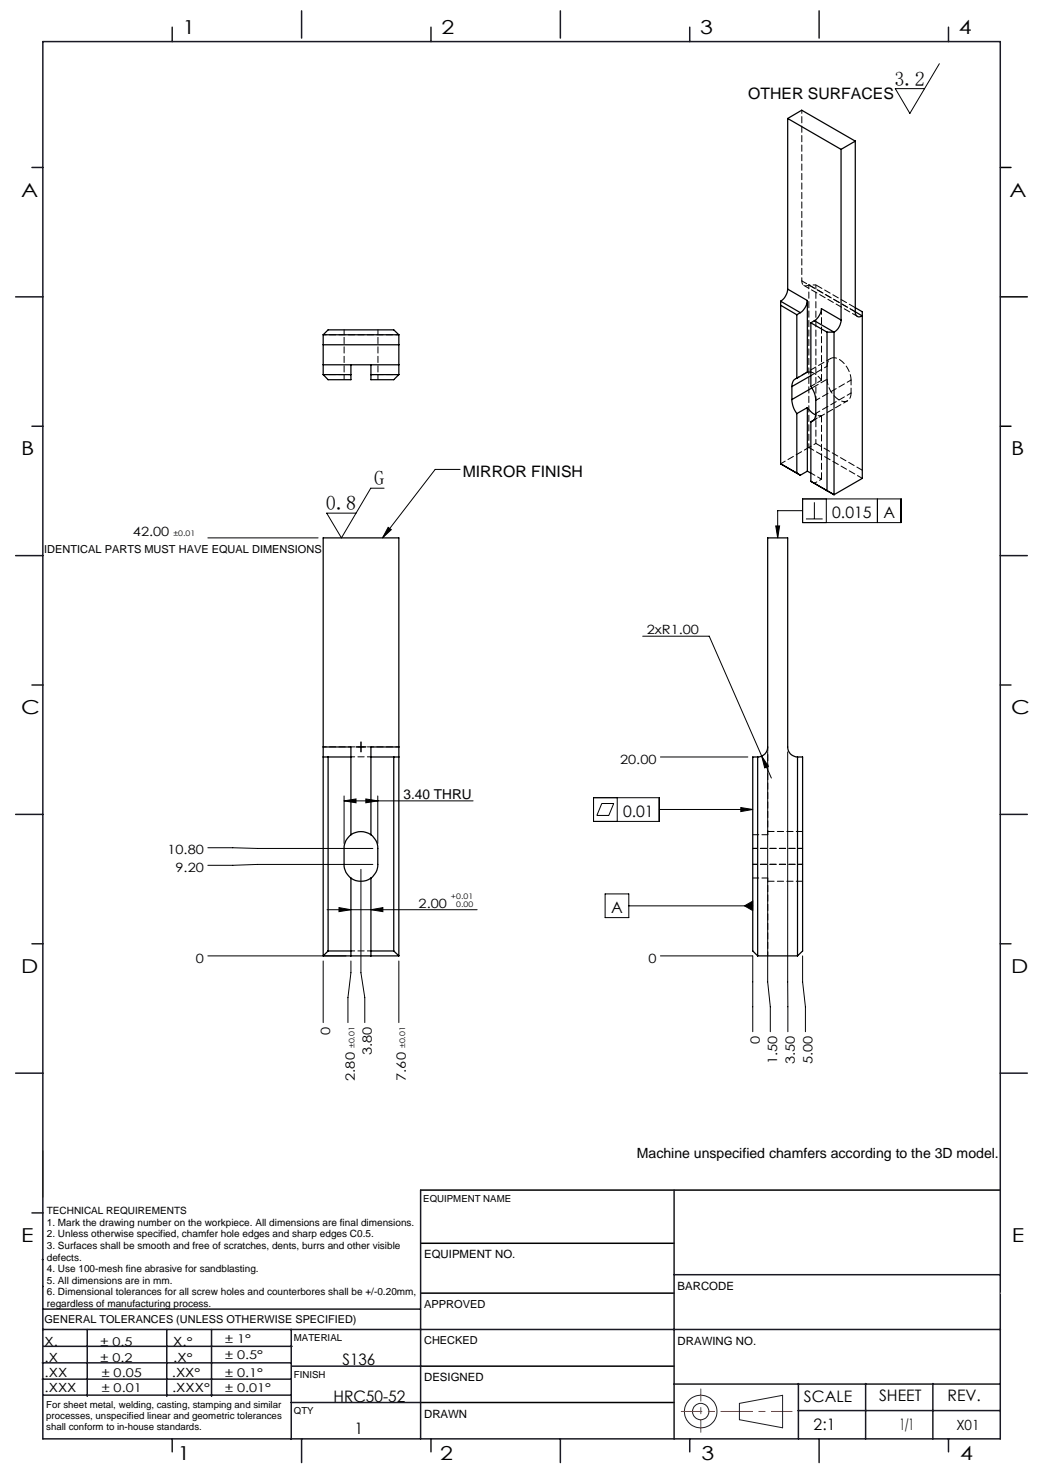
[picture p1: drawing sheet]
<svg xmlns="http://www.w3.org/2000/svg" width="210mm" height="297mm" viewBox="0 0 210 297" stroke-linecap="round" stroke-linejoin="round" font-family="sans-serif">
<g fill="none" stroke="#000" stroke-width=".2">
<path d="M188.8 12.8l-6 10-2.9-5h5.9M77.2 98.1h-2.7l-5.9 10-2.9-5h5.8M92.5 94.3h-5l-10.6 13.8M41.8 108.1h22.1M78 106l.6 .4-1.7 1.7zM155.9 105.7h.8l-.4 2.4zM161.3 102.6h-5v5.5M161.3 100.3h19.8v4.7h-19.8zM162 104.3h3.3M163.7 100.9v3.4M166.1 100.3v4.7M176.3 100.3v4.7"/>
<path d="M129.2 127.8h13.3l10.6 24.1M69.1 159.9v9.6M71.5 150.1h2M72.5 149.1v2M75.9 159.9v9.6M132.7 152.1h17.6M153.1 151.9l1.3 2.1-.7 .3zM153.1 151.9l1.9 4.4M154.3 151.1v46.2l.5 5v5M158.3 151.1v56.2M41.8 170.4l33.1 .1M69.1 160.9l2.4-.4v.8z"/>
<path d="M69.1 160.9h26M72.5 174.7v20.8l.8 5v5M73.5 160.5l2.4 .4-2.4 .4zM74.9 173.7h-23.1l-10 .2M119.3 160.3h13.2v4.8h-13.2zM120.9 161.5h2.4l-1 2.4h-2.4zM121.6 179.6h4.8v4.8h-4.8zM124 160.3v4.8M132.5 162.7h18.8M148.9 162.3l2.4 .4-2.4 .4zM41.8 192.1h27.7M64.9 193.1v12.4"/>
<path d="M65.7 182.8h30.2M68.1 182.4l2.4 .4-2.4 .4zM70.5 193.1v2.4l-.6 5v5M74.5 182.8l2.4-.4v.8zM80.2 193.1v12.4M126.4 182h24.9M132.7 192.1h18.6v15.2M149.6 182l1.7-.9v1.9zM161.3 192.1v5.2l.6 5v5"/>
</g>
<g fill="none" stroke="#191924" stroke-width=".2">
<path d="M8.6 231.2v9.4M148.6 282l8.7-1.6v6.5l-8.7-1.6z"/>
<circle cx="140.8" cy="283.7" r="3.3"/>
<circle cx="140.8" cy="283.7" r="1.64"/>
</g>
<path d="M72.6 150.1v-1M72.6 150.1h-1M72.6 150.1v1M72.6 150.1h1" fill="none" stroke="#000" stroke-width=".2" stroke-dasharray="15.2 1.3 1.3 1.3"/>
<path d="M201 33.7h2.2M201 59.7h5.4M201 85.7h2.2M84.5 239.1h116.5M84.6 259.9h50.9M84.6 249.8h50.9M84.6 274.5h50.9M84.5 281.8h51" fill="none" stroke="#000" stroke-width=".3"/>
<path d="M136.9 283.6h22.3" fill="none" stroke="#f00" stroke-width=".2" stroke-dasharray="6.3 1.3 1.3 1.3" stroke-dashoffset="2.2"/>
<path d="M140.8 287.8v-8.7" fill="none" stroke="#f00" stroke-width=".2" stroke-dasharray="6.3 1.3 1.3 1.3" stroke-dashoffset="3.9"/>
<g fill="none" stroke="#191924" stroke-width=".3">
<path d="M8.6 8.4h192.4v280.7h-192.4zM34.6 5.5v2.9M60.6 2.2v5.5M86.6 5.5v2.9M112.6 2.2v5.5M138.6 5.5v2.9M164.6 2.2v5.5M190.6 5.5v2.9M6.4 33.7h2.2M3.1 59.7h5.5M6.4 85.7h2.2M3.1 111.7h5.5"/>
<path d="M201 111.7h5.4M6.4 137.7h2.2M201 137.7h2.2M3.1 163.7h5.5M201 163.7h5.4M6.4 189.6h2.2M201 189.6h2.2M3.1 215.6h5.5M201 215.6h5.4M84.5 239.1v50M135.5 239.1v50M6.4 243.7h2.2"/>
<path d="M8.5 253.1h.1M8.6 258.5h.1M135.5 256.1h65.5M8.5 277.1h49.9M8.5 273.9h49.9M8.6 267.2h192.4M8.6 263.1h75.9M8.8 270.5h49.9M17.5 267.2v13.4M33.5 267.2v13.4M42.5 267.2v13.4M58.5 267.2v22"/>
<path d="M58.6 274.5h26M135.5 278.1h65.5M160.4 278v11.1M174 278v11.1M187.5 278v11.1M8.8 280.3h49.7M34.6 289.1v2.6M58.5 281.8h26M60.6 289.1v4.8M86.6 289.1v2.6M112.6 289.1v4.8M138.6 289.1v2.6"/>
<path d="M160.4 283.5h40.5M164.6 289.1v4.8M190.6 289.1v2.6"/>
</g>
<path d="M201 259.9h.1" fill="none" stroke="#c0c0c0" stroke-width=".2"/>
<g fill="#000">
<path d="M78 106l.6 .4-1.7 1.7zM153.1 151.9l1.3 2.1-.7 .3z"/>
<path d="M69.1 160.9l2.4-.4v.8zM73.5 160.5l2.4 .4-2.4 .4z"/>
<path d="M148.9 162.3l2.4 .4-2.4 .4zM155.9 105.7h.8l-.4 2.4zM149.6 182l1.7 1v-1.9z"/>
<path d="M68.1 182.4l2.4 .4-2.4 .4zM74.5 182.8l2.4-.4v.8z"/>
</g>
<g fill="none" stroke="#000" stroke-width=".25">
<path d="M158.3 23.8v34.3M158.3 23.8l10.7 6.2M158.3 23.8l2.8-1.6 10.8 6.2M169 30v34.3M171.9 28.4l-2.9 1.6M171.9 28.4v34.2M158.3 58.1a3.2 3.2 0 0 1-1.4 2.4M158.3 58.1l3.9 2.3M64.9 67.3v2M64.9 73.3v2M64.9 75.3l1 1h4.6v-1M64.9 69.3v4"/>
<path d="M64.9 73.3h15.3M64.9 69.3h15.3M64.9 67.3h15.3M64.9 75.3h5.6M64.9 67.3l1-1h13.2l1.1 1M70.5 73.3v2M74.5 73.3v2M74.5 75.3v1h4.6l1.1-1M74.5 75.3h5.7M80.2 67.3v2M80.2 73.3v2M80.2 69.3v4"/>
<path d="M156.9 60.5l3.9 2.3M156.9 60.5v32.7M156.9 61.3l3.2 1.9M159.1 77.7v2.6M160.1 76a1.5 1.5 0 0 0-1 1.7M160.1 63.2v12.8M160.8 62.8l-.7 .4M162.2 74.8h.7M162.2 60.4a3.2 3.2 0 0 1-1.4 2.4M162.2 60.4v14.4M162.2 74.8l-2.1 1.2M162.9 64.9v12.7a4.9 4.9 0 0 1 1 2.9v2.6a1.51 1.51 0 0 1-1 1.7"/>
<path d="M162.9 64.9l3.3 1.8M162.9 75.5l-3.8 2.2M163.2 78l-4.1 2.3M163.7 64.4l3.9 2.3M163.7 64.4l-.8 .5M166.2 66.7h1.4M166.2 66.7v31.9l1.4 .8M167.6 66.7v32.7M169 64.3a2.97 2.97 0 0 1-1.4 2.4M169 64.3l-3.9-2.3a3.2 3.2 0 0 1-1.4 2.4M171.9 62.6l1.4 .9a.87 .87 0 0 1-1 .1 .87 .87 0 0 1-.4-1zM171.9 61.8l1.4 .8v33.5l-5.7 3.3"/>
<path d="M156.9 93.2h.1M156.9 93.2l3.9 2.3M159.1 80.3a4.9 4.9 0 0 0 1 2.8M160.1 83.1v12l.7 .4M162.2 81.9l1.1 1.1 .6 .4M162.2 81.9v12.8M162.2 81.9l-2.1 1.2M162.2 94.7l.7 .4M162.2 94.7l-1.4 .8M162.9 96.7l4.7 2.7M162.9 84.8v11.9M162.9 96.7l.8 .4"/>
<path d="M163.5 84.5l-.6 .3M64.9 150.1v2M64.9 150.1h5.6v2M64.9 152.1h5.6M64.9 150.1v-42h15.3v42M64.9 152.1v40M65.9 152.1v39M70.5 152.1v15.6M74.5 152.1h5.7M74.5 152.1v15.6M79.1 152.1v39M80.2 150.1v2"/>
<path d="M80.2 150.1h-5.7v2M80.2 152.1v40M152.3 152.1a1.99 1.99 0 0 0 2-2v-42h4v42a1.99 1.99 0 0 0 2 2M152.3 152.1h-1v39l1 1M152.3 152.1v40M160.3 152.1h1v39l-1 1M160.3 152.1v40M70.5 167.7a3.3 3.3 0 0 0-1.4 2.8v3.2a3.3 3.3 0 0 0 1.4 2.8M70.5 167.7a3.5 3.5 0 0 1 4 0M70.5 176.5a3.5 3.5 0 0 0 4 0M70.5 176.5v15.6M74.5 167.7a3.3 3.3 0 0 1 1.4 2.8v3.2a3.3 3.3 0 0 1-1.4 2.8"/>
<path d="M74.5 176.5v15.6M64.9 192.1h15.3M65.9 191.1h4.6M65.9 191.1l-1 1M74.5 191.1h4.6M79.1 191.1l1.1 1M152.3 192.1h8"/>
</g>
<path d="M164 57.3h-1.5M65 67.3h15.2M70.6 75.3h-5.6M80.2 75.3h-5.6M166.2 73.6l-3.2 1.9M80.2 150.1h-15.2" fill="none" stroke="#000" stroke-width=".2" stroke-dasharray="1.3 .6" stroke-dashoffset=".7"/>
<path d="M161.1 56.4a.86 .86 0 0 0 .4 1 .86 .86 0 0 0 1-.1M162.5 57.3v32.6M164 89.1v-6M164 80.4v-23.1M70.6 152.1h4M74.6 191.1h-4" fill="none" stroke="#000" stroke-width=".2" stroke-dasharray="1.3 .6" stroke-dashoffset=".5"/>
<path d="M161.5 57.4l10.8 6.2M165.1 76.4v-14.4M171.9 62.6l-10.8-6.2M162.5 89.9l10.8 6.2M151.3 167.7h3M154.3 176.4h-3" fill="none" stroke="#000" stroke-width=".2" stroke-dasharray="1.3 .6" stroke-dashoffset=".1"/>
<g fill="none" stroke="#000" stroke-width=".2" stroke-dasharray="1.3 .6" stroke-dashoffset=".4">
<path d="M69.2 66.3v10M76 76.3v-10M163 77.6l2.1-1.2M166.9 72l-7 4.1M163 95.1l2.1 1.2M163.3 84.6l7-4.1M164 80.4l7-4M164 83.1l7-4.1M151.3 170.5h10M151.3 173.7h10M154.3 167.7v-17.6M161.3 170.5h-10"/>
<path d="M154.3 192.1v-15.7"/>
</g>
<path d="M162.5 57.3l9.4 5.3M165.1 96.3v-12.8M173.3 94.5l-9.3-5.4M154.3 177.1h7M161.3 167.1h-7" fill="none" stroke="#000" stroke-width=".2" stroke-dasharray="1.3 .6"/>
<path d="M163 74.8l1.1 .5 1 1.1M166.2 73.6a1.5 1.5 0 0 1 .8-1.6 1.5 1.5 0 0 1 1.8 .3 5.4 5.4 0 0 1 2.2 4.1M171 79a1.5 1.5 0 0 1-.8 1.6 1.5 1.5 0 0 1-1.8-.4 5.4 5.4 0 0 1-2.2-4M156.9 93.2l5.6-3.3" fill="none" stroke="#000" stroke-width=".2" stroke-dasharray="1.3 .6" stroke-dashoffset=".2"/>
<path d="M161.1 56.4v-34.3M165.1 83.5l-1.2-.1" fill="none" stroke="#000" stroke-width=".2" stroke-dasharray="1.3 .6" stroke-dashoffset=".6"/>
<path d="M164 57.3l7.9 4.5" fill="none" stroke="#000" stroke-width=".2" stroke-dasharray="1.3 .6" stroke-dashoffset="-.1"/>
<path d="M171 76.4v2.6" fill="none" stroke="#000" stroke-width=".2" stroke-dasharray="1.3 .6" stroke-dashoffset=".3"/>
<path d="M165.1 83.5l-1.6 .9" fill="none" stroke="#000" stroke-width=".2" stroke-dasharray="1.3 .6" stroke-dashoffset=".9"/>
<path d="M164 89.1l-1.5 .8M165.1 96.3l-1.4 .8" fill="none" stroke="#000" stroke-width=".2" stroke-dasharray="1.3 .6" stroke-dashoffset=".8"/>
<path d="M163.2 78l3-1.8" fill="none" stroke="#000" stroke-width=".2" stroke-dasharray="1.3 .6" stroke-dashoffset="-.2"/>
<g font-size="4.1">
<text x="179.7" y="17.2">3.2</text>
<text x="75.2" y="97.5">G</text>
<text x="65.5" y="102.5">0.8</text>
</g>
<g font-size="3.9">
<text x="36.7" y="6.9">1</text>
<text x="88.7" y="6.9">2</text>
<text x="140.7" y="6.9">3</text>
<text x="192.7" y="6.9">4</text>
<text x="4.2" y="39.5">A</text>
<text x="202.9" y="39.5">A</text>
<text x="4.2" y="91.5">B</text>
<text x="203.2" y="91.5">B</text>
<text x="4.2" y="143.5">C</text>
<text x="203.2" y="143.5">C</text>
<text x="4.2" y="195.5">D</text>
<text x="203.2" y="195.5">D</text>
<text x="4.2" y="249.6">E</text>
<text x="203.3" y="249.6">E</text>
<text x="35.7" y="293.4">1</text>
<text x="88.4" y="293.4">2</text>
<text x="141" y="293.4">3</text>
<text x="193" y="293.4">4</text>
</g>
<g font-size="3.2">
<text x="150.4" y="20">OTHER SURFACES</text>
<text x="93" y="95.8">MIRROR FINISH</text>
<text x="167.2" y="104">0.015</text>
<text x="177.5" y="104">A</text>
<text x="125.2" y="164.1">0.01</text>
<text x="122.8" y="183.5">A</text>
<text x="68.8" y="274.2">S136</text>
<text x="67" y="281.7">HRC50-52</text>
<text x="161.6" y="281.7">SCALE</text>
<text x="176.7" y="281.5">SHEET</text>
<text x="190.4" y="281.5">REV.</text>
<text x="163.5" y="287.4">2:1</text>
<text x="180.8" y="287.4">1/1</text>
<text x="71.3" y="288.2">1</text>
</g>
<g font-size="2.8">
<text x="128" y="232.7">Machine unspecified chamfers according to the 3D model.</text>
<text x="192.2" y="287.3">X01</text>
</g>
<text font-size="2.7" x="81.1" y="160.6">3.40 THRU</text>
<g font-size="2.6">
<text x="26.7" y="107.7">42.00</text>
<text x="130" y="127.4">2xR1.00</text>
<text x="124.6" y="153.5">20.00</text>
<text x="33.7" y="171.7">10.80</text>
<text x="35.3" y="175.2">9.20</text>
<text x="84.1" y="182.4">2.00</text>
<text x="39.3" y="193.5">0</text>
<text x="130.3" y="193.5">0</text>
<text x="66.3" y="207.9" transform="rotate(-90 66.3 207.9)">0</text>
<text x="152.7" y="209.7" transform="rotate(-90 152.7 209.7)">0</text>
<text x="74.7" y="212" transform="rotate(-90 74.7 212)">3.80</text>
<text x="156.2" y="213.8" transform="rotate(-90 156.2 213.8)">1.50</text>
<text x="159.7" y="213.8" transform="rotate(-90 159.7 213.8)">3.50</text>
<text x="163.3" y="213.8" transform="rotate(-90 163.3 213.8)">5.00</text>
<text x="71.3" y="217.2" transform="rotate(-90 71.3 217.2)">2.80</text>
<text x="81.5" y="217.2" transform="rotate(-90 81.5 217.2)">7.60</text>
</g>
<g font-size="2.5">
<text x="8.9" y="273.6">.X</text>
<text x="8.9" y="270.4">X.</text>
<text x="34.8" y="273.7">.X°</text>
<text x="34.8" y="270.5">X.°</text>
<text x="9" y="276.7">.XX</text>
<text x="9" y="279.7">.XXX</text>
<text x="34.5" y="276.7">.XX°</text>
<text x="34.6" y="279.8">.XXX°</text>
</g>
<g font-size="2.4">
<text x="45.2" y="270">± 1°</text>
<text x="20.2" y="270.4">± 0.5</text>
<text x="20.2" y="273.7">± 0.2</text>
<text x="45.2" y="273.2">± 0.5°</text>
<text x="20.4" y="279.7">± 0.01</text>
<text x="20.4" y="276.7">± 0.05</text>
<text x="45.2" y="276.7">± 0.1°</text>
<text x="45.2" y="279.7">± 0.01°</text>
</g>
<g font-size="2.3">
<text x="85.2" y="252.9">EQUIPMENT NO.</text>
<text x="136.2" y="259.2">BARCODE</text>
<text x="136.2" y="270.2">DRAWING NO.</text>
<text x="85.2" y="277.6">DESIGNED</text>
<text x="85.2" y="284.9">DRAWN</text>
</g>
<g font-size="2.2">
<text x="8.9" y="111.2">IDENTICAL PARTS MUST HAVE EQUAL DIMENSIONS</text>
<text x="85.2" y="262.8">APPROVED</text>
<text x="8.9" y="265.9">GENERAL TOLERANCES (UNLESS OTHERWISE SPECIFIED)</text>
<text x="85.2" y="270.1">CHECKED</text>
</g>
<g font-size="2">
<text x="9.4" y="244">TECHNICAL REQUIREMENTS</text>
<text x="9.4" y="246.3">1. Mark the drawing number on the workpiece. All dimensions are final dimensions.</text>
<text x="9.4" y="248.6">2. Unless otherwise specified, chamfer hole edges and sharp edges C0.5.</text>
<text x="9.4" y="251">3. Surfaces shall be smooth and free of scratches, dents, burrs and other visible</text>
<text x="9.4" y="253.3">defects.</text>
<text x="9.4" y="255.6">4. Use 100-mesh fine abrasive for sandblasting.</text>
<text x="9.4" y="258">5. All dimensions are in mm.</text>
<text x="9.4" y="260.3">6. Dimensional tolerances for all screw holes and counterbores shall be +/-0.20mm,</text>
<text x="9.4" y="262.6">regardless of manufacturing process.</text>
</g>
<g font-size="1.9">
<text x="85.1" y="241.5">EQUIPMENT NAME</text>
<text x="59.1" y="269.5">MATERIAL</text>
<text x="59.1" y="276.9">FINISH</text>
<text x="9.3" y="282.9">For sheet metal, welding, casting, stamping and similar</text>
<text x="9.3" y="285.2">processes, unspecified linear and geometric tolerances</text>
<text x="9.3" y="287.4">shall conform to in-house standards.</text>
<text x="59.1" y="284.2">QTY</text>
</g>
<g font-size="1.5">
<text x="34.9" y="107.6">±0.01</text>
<text x="90.6" y="180.6">+0.01</text>
<text x="91.7" y="182.3">0.00</text>
<text x="71.2" y="210.7" transform="rotate(-90 71.2 210.7)">±0.01</text>
<text x="81.4" y="210.7" transform="rotate(-90 81.4 210.7)">±0.01</text>
</g>
</svg>
